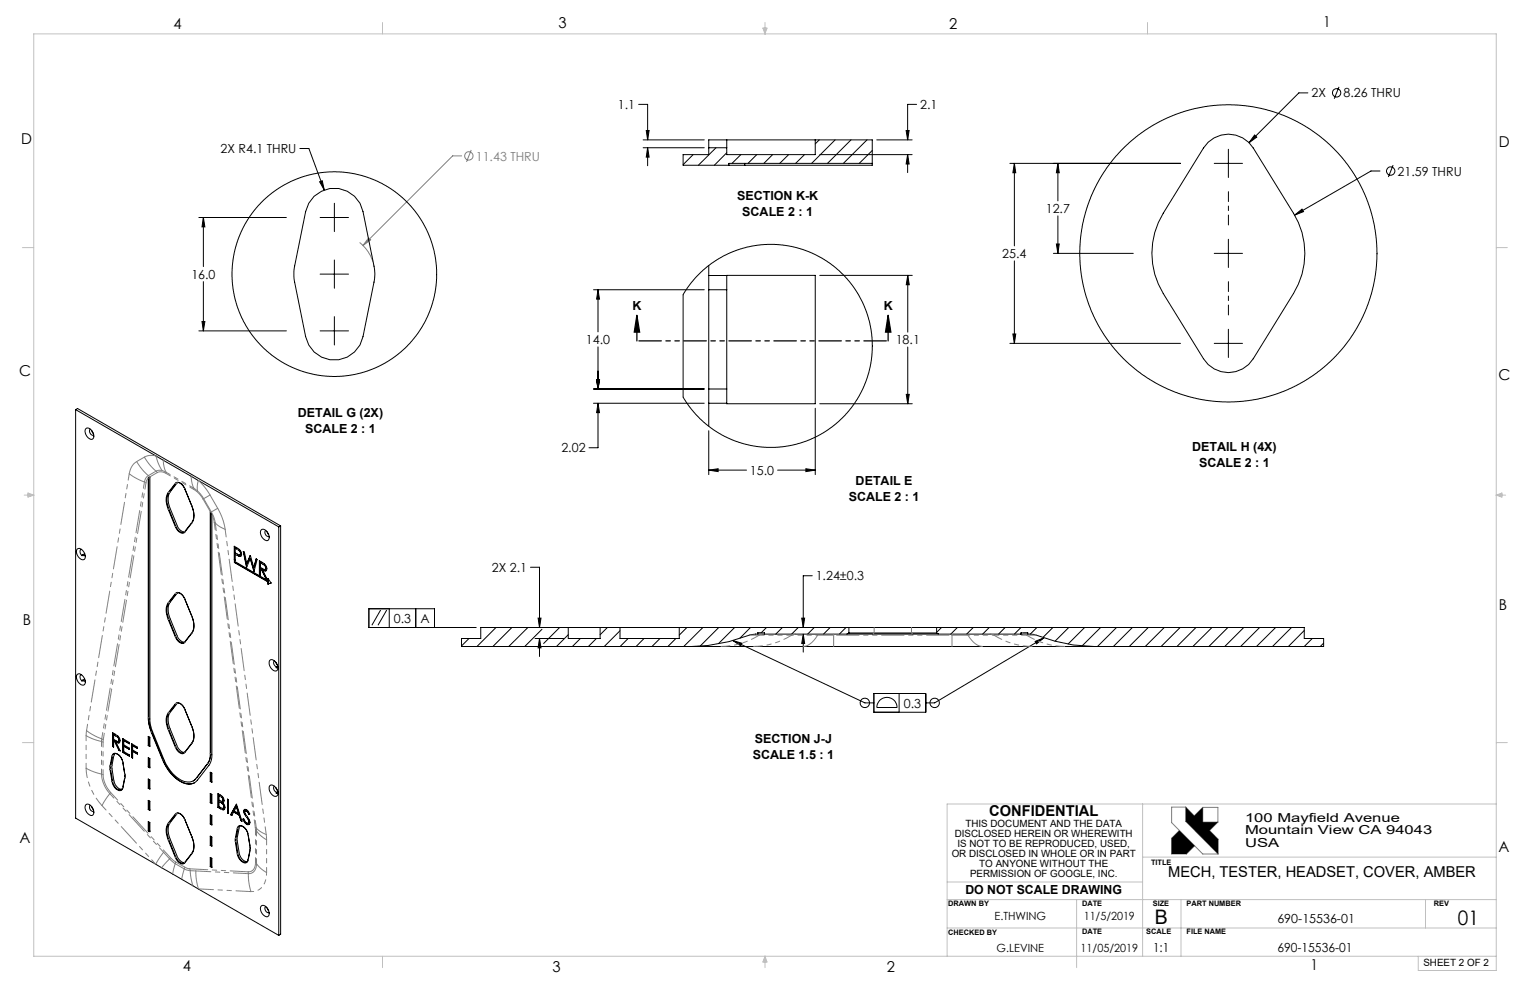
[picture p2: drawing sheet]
<svg xmlns="http://www.w3.org/2000/svg" width="432mm" height="279mm" viewBox="0 0 432 279" stroke-linecap="round" stroke-linejoin="round" font-family="sans-serif">
<g fill="none" stroke="#808080" stroke-width=".28">
<path d="M130.3 44h-2.6l-25.3 25.3M133 42.3l-1.3 3.4M101.5 68.4l1.1 1.1a11.5 11.5 0 0 1 2.6 4.4M104 67.1l.6 .6-2.2 1.6zM332.8 234.4l-2.1 2.2v4.4h4.1l2.3-2.3M334.6 227.8h-3.9v4.4l8.7 8.8h4.4M334.6 227.8v4l9.2 9.2M334.6 227.8l2.4 2.5 2.4-2.4M339.4 227.9h4.3v4.1M339.4 227.9v4.1h4.3M343.7 232l-2.4 2.4 2.5 2.5v4.1"/>
<circle cx="132.3" cy="44" r="1.18"/>
</g>
<g fill="none" stroke="#c0c0c0" stroke-width=".28">
<path d="M108 6.3v3.3M215.3 7.9h1.2l-.6 1.7zM215.6 7.9l.3 1.7M215.9 6.3v3.3M216.2 7.9l-.3 1.7M323.9 6.3v3.3M6.3 69.9h3.2M422.3 69.9h3.1M6.8 139.7h2.7M7.9 139.1l1.6 .6-1.6 .6zM7.9 139.4l1.6 .3M9.5 139.7l-1.6 .3"/>
<path d="M422.3 139.7h2.6M422.3 139.7l1.6 .3M422.3 139.7l1.6-.6v1.2zM423.9 139.4l-1.6 .3M6.3 209.6h3.2M422.3 209.6h3.1M322.5 226.9v43M422.3 226.9h-155v43M267.3 253.9h55M267.3 248.9h55M303.8 253.9v19.2M322.5 253.9h99.8"/>
<path d="M322.5 241.9h99.8M333.3 253.9v16M402.3 253.9v8M108 269.9v3.2M215.9 269.9v3.2M215.9 269.9l.6 1.6h-1.2zM215.9 269.9l-.3 1.6M215.9 269.9l.3 1.6M267.3 261.9h55M322.5 261.9h99.8M400.3 269.9v4h22v-264.3h-412.8v260.3h412.8"/>
</g>
<path d="M330.7 236.6v4.4h4.1l2.3-2.3-4.3-4.3zM334.6 227.8v4l9.2 9.2v-4.1l-2.5-2.5 2.4-2.4h-4.3v-4.1l-2.4 2.4z" fill-rule="evenodd" fill="#000"/>
<g fill="none" stroke="#000" stroke-width=".28">
<path d="M180.2 29.5h2.6v10M181.5 39.5h17.3M182.4 36.8h.8l-.4 2.7zM247.4 39.5h10M255.7 36.8h.9l-.4 2.7zM258.7 29.5h-2.5v10M354.1 38.1l.6 .6-2.2 1.6zM369.1 26.2h-2.5l-14.1 14.1M377.9 24.5l-1.3 3.4M84.6 41.9h2.6l4.3 11.7M90.2 51.3l.7-.3 .6 2.6zM94.4 57.4v8"/>
<path d="M181.5 41.7h17.3M182.8 41.7v5.1M182.8 41.7l.4 2.6h-.8zM231.4 43.6h26M256.2 43.6v5.1M256.2 43.6l.4 2.7h-.9zM285 46.1h48.2M286.3 46.1v23.3M286.3 46.1l.4 2.7h-.8zM298.6 46.1v10.6M298.6 46.1l.3 2.7h-.8zM342.7 46.1h8"/>
<path d="M346.7 42.1v8M389.5 48.3h-2.6l-21.5 12.4M393.2 46.6l-1.4 3.4M56.1 61.4h24.7M57.4 61.4v13.8M57.4 79.5v13.9M57.4 61.4l.4 2.6h-.8zM90.3 61.4h8.1M90.3 77.4h8.1M94.4 73.4v8M231.4 77.7h26.1M256.2 77.7v16"/>
<path d="M256.2 77.7l.4 2.7h-.8zM286.3 73.6v23.3M297.3 71.5h22.5M298.1 68.9h.8l-.3 2.6zM298.6 60.9v10.6M342.7 71.5h8M346.7 67.5v8M365.4 60.7l2.1-1.7 .4 .7zM56.1 93.4h24.7M57 90.7h.8l-.4 2.7zM90.3 93.4h8.1M94.4 89.4v8"/>
<path d="M167.5 81.8h31.3M168.8 81.8v11.9M168.8 97.9v11.9M168.8 81.8l.4 2.6h-.8zM256.2 97.9v16M285 96.9h48.2M285.9 94.3h.8l-.4 2.6zM342.7 96.9h8M346.7 92.9v8M167.5 109.8h31.3M167.5 113.8h31.3M168.4 107.1h.8l-.4 2.7z"/>
<path d="M168.8 113.8v12.6h-2.6M168.8 113.8l.4 2.7h-.8zM230.1 115.2v18.7M231.4 113.9h26.1M255.8 111.3h.8l-.4 2.6zM200 121.6v12.3M200 132.7h10.7M200 132.7l2.7-.4v.8zM219.5 132.7h10.6M227.4 132.3l2.7 .4-2.7 .4zM107.4 172.2l-2.4 4.3M109.1 172.2l-2.4 4.3"/>
<path d="M109.9 171.8v5.3M117.3 171.8v5.3M122.6 177.1v-5.3h-18.5v5.3h30.3M149.7 160.1h2.6v17M151.9 174.4h.8l-.4 2.7zM226.3 174.4h.8l-.4 2.7zM226.7 179v5M226.7 179l.4 2.6h-.8zM229.2 162.5h-2.5v14.6M151 180.2h8.1M152.3 180.2v5.1M152.3 180.2l.4 2.6h-.8z"/>
<path d="M206.9 180.8l37.2 17.6h2.5M206.9 180.8l2.5 .7-.3 .8zM246.6 195.7h14.6v5.3h-14.6zM246.6 195.7v5.3M248.2 197.7a2.87 2.87 0 0 1 3.2-.7 2.87 2.87 0 0 1 1.8 2.7h-5.7l.1-1zM253.8 195.7v5.3M261.2 195.7v5.3M292.1 181l2.5-1-2.1 1.7zM294.6 180l-30.8 18.4h-2.6"/>
<circle cx="377.2" cy="26.2" r="1.18"/>
<circle cx="392.5" cy="48.3" r="1.18"/>
<circle cx="244.1" cy="198.4" r="1.33"/>
<circle cx="263.8" cy="198.4" r="1.33"/>
</g>
<path d="M179.7 89l.8 4.7h-1.5zM179.7 89v7.2M250.6 89l.8 4.7h-1.5zM250.6 89v7.2" fill="none" stroke="#000" stroke-width=".35"/>
<path d="M346.7 63.5v-9.4M346.7 88.9v-9.4" fill="none" stroke="#000" stroke-width=".28" stroke-dasharray="15.2 1.3 1.3 1.3" stroke-dashoffset="12.4"/>
<path d="M250.7 96.2h-70.9" fill="none" stroke="#000" stroke-width=".35" stroke-dasharray="6.3 1.3 1.3 1.3 1.3 1.3" stroke-dashoffset="-.5"/>
<g fill="#000">
<path d="M250.6 89l.8 4.7h-1.5zM179.7 89l.8 4.7h-1.5z"/>
<path d="M255.8 111.3h.8l-.4 2.6zM256.2 77.7l.4 2.7h-.8zM227.4 132.3l2.7 .4-2.7 .4zM200 132.7l2.7-.4v.8zM168.8 81.8l.4 2.6h-.8zM168.4 107.1h.8l-.4 2.7zM168.4 107.1h.8l-.4 2.7zM168.8 113.8l.4 2.7h-.8zM365.4 60.7l2.5-1-.4-.7zM354.1 38.1l-1.6 2.2 2.2-1.6zM286.3 46.1l.4 2.7h-.8zM285.9 94.3h.8l-.4 2.6zM298.1 68.9h.8l-.3 2.6zM298.6 46.1l.3 2.7h-.8zM90.2 51.3l1.3 2.3-.6-2.6zM57.4 61.4l.4 2.6h-.8zM57 90.7h.8l-.4 2.7zM151.9 174.4h.8l-.4 2.7zM152.3 180.2l.4 2.6h-.8zM226.7 179l.4 2.6h-.8zM226.3 174.4h.8l-.4 2.7zM255.7 36.8h.9l-.4 2.7zM256.2 43.6l.4 2.7h-.9zM182.8 41.7l.4 2.6h-.8zM182.4 36.8h.8l-.4 2.7z"/>
<path d="M206.9 180.8l2.5 .7-.3 .8zM292.1 181l2.5-1-2.1 1.7z"/>
</g>
<path d="M104 67.1l.6 .6-2.2 1.6z" fill="#808080"/>
<g fill="none" stroke="#000" stroke-width=".28">
<path d="M205.1 39.5v2.2M230.1 39.5v4.1h-25v-1.9M231.2 39.5l-1.1 1.1M235.7 39.5l-6.6 6.6M240.2 39.5l-6.7 6.6M244.7 39.5l-6.7 6.6M88.7 55.4a8.3 8.3 0 0 1 13.7 4.3l3.2 15.4a10.4 10.4 0 0 1 0 4.5l-3.2 15.4a8.3 8.3 0 0 1-8 6.6 8.3 8.3 0 0 1-8.1-6.6l-3.3-15.9-.1-2.3 3.4-17.1 .8-2.3zM192.8 43.6h7.2v-4.1h46.2v7.1h-53.4zM195.6 43.6l-2.8 2.9M200 41.7h5.1M202.1 41.7l-5 4.9M205.1 43.1l-3.5 3.5"/>
<path d="M209.1 43.6l-2.5 2.5M210.2 46.1v.5M213.6 43.6l-2.5 2.5M218.1 43.6l-2.5 2.5M222.6 43.6l-2.5 2.5M227 43.6l-2.5 2.5M246.2 46.1h-40.5v.5M246.2 42.5l-3.7 3.6M341 40.1a8.3 8.3 0 0 1 12.7 1.7l11.4 18.4a21.6 21.6 0 0 1 0 22.6l-11.4 18.4a8.3 8.3 0 0 1-14 0l-11.4-18.4a21.6 21.6 0 0 1 0-22.6l11.4-18.4zM200 77.8v4M200 74.9v2.9M200 77.8l30.1-.1v36.2l-25-.1"/>
<path d="M205.1 77.8v4M205.1 77.7v.1M192.8 83.2v28.9M192.8 83.2l2.5-3.6 3.2-3.4 4.3-3.2 4.1-2 4.2-1.3 4.7-.7 5.1 .1 4.2 .9 4.5 1.6 4.5 2.6 3.7 3.1 2.7 3.1 1.9 2.9 2.2 4.8 1.2 4.9 .4 4.5-.3 4.6-1.1 4.4-1.8 4.2-2.5 4.1-1.8 2.2-2 1.9-3.1 2.5-3.5 2-5.1 1.9-4.3 .8-5 .1-3.6-.4-5.5-1.7-3.8-1.9-4.2-3-3.3-3.5-2.5-3.6M200 81.8v28M200 81.8h5.1M205.1 81.8v28M21.3 115.6v115.3l57.4 33.1M21.3 115.6l57.4 33.1M21.3 115.6l.6-.3 57.3 33.1M200 109.8v4M200 113.8v6.5"/>
<path d="M200 113.8h5.1M200 109.8h5.1M205.1 109.8v4M24.2 121a1.46 1.46 0 0 1 2 1.1 1.07 1.07 0 0 1 .4 1.2 1.07 1.07 0 0 1-1 .7 2.31 2.31 0 0 1-1.4-3zM25.5 121.1a.99 .99 0 0 0-.1 1.2 .99 .99 0 0 0 1.1 .5M25.9 121.5l.5 .8M41.8 134.9v68.2l.9 3.5 3.2 8a11.2 11.2 0 0 0 6.6 6.6 3 3 0 0 0 3.2-1l3.2-4.2a4.8 4.8 0 0 0 .9-3v-67.7l-.4-.7M41.9 134.9v68.2l.7 3 3.4 8.4a10.2 10.2 0 0 0 7.3 6.8l1.6-.4M41.9 134.9h-.1M42.3 134.6v68.7l.4 2.3 3.6 8.9a10.5 10.5 0 0 0 5.7 6.1 2.96 2.96 0 0 0 3.3-.9l3.3-4.2a4.2 4.2 0 0 0 .7-2.7v-68.4l.1 .2M42.3 134.6l-.4 .3M42.3 134.6l-.5 .3"/>
<path d="M49.5 136.4a1.39 1.39 0 0 1 2.1 .6l2.6 5.8a4.9 4.9 0 0 1 0 4.8l-2.1 2.6a1.39 1.39 0 0 1-2-.6l-2.6-5.8a4.9 4.9 0 0 1 0-4.8zM50.1 136.2l-2.1 2.7a4.9 4.9 0 0 0 0 4.6l2.2 5.4 1.1 1 .8 .2M52.1 137.9l-.8-1.2a1.11 1.11 0 0 0-1.7-.2l-1.9 2.6a4.7 4.7 0 0 0 0 4.6l2.2 5.4 1 1a.88 .88 0 0 0 1.2-.1l2.1-2.6a4.9 4.9 0 0 0 0-4.6M21.8 154.9a1.57 1.57 0 0 1 2 1.2 1.34 1.34 0 0 1-.2 1.9 2.2 2.2 0 0 1-1.8-3.1zM23 155a1.03 1.03 0 0 0 .1 1.8l.2-.2M23.3 156.6l.3 .2 .5-.1M23.9 156.3l-.6 .3M23.9 156.3h.1M59.4 144.6v68.1a4.8 4.8 0 0 1-.7 2.7l-3.3 4.2-.9 .8M66.1 158.8v-.4l9.5 5.5M66.1 158.8l9.5 5.4M66.2 154.2v3.8"/>
<path d="M66.2 158l.2 .1M66.2 158h-.1M66.2 158.7l9.5 5.4M66.2 158.4v.3M66.2 158.7l-.1 .1M66.4 156.4l1.1 .6M66.4 156.4l1.2 .6M66.4 154.7l1.3 .8 .3 .7M66.4 154.7l1.2 .8 .3 .7M66.4 154.7v1.3l1.2 .6 .3-.4M66.4 156.4v1.8l-.3-.2M67.5 157l.2 .1a1.34 1.34 0 0 0-.5-2.3l-1.1-.6v3.8"/>
<path d="M67.6 157h.4M67.6 157h-.1M68 156.2l-.3 .4M68 156.2h-.1M68.8 155.7l.8 4.4M69.6 159.1l-.6-3.3-.3-.2 .9 4.5M70.6 157.7l-1 2.4M70.6 157.7l1 3.6M70.6 157.7l1.1 3.4M70.7 156.8l.9 3.4M70.7 156.8l-1.1 2.3M72.4 157.8l-.8 2.4"/>
<path d="M73.3 158.3v3.8M73.5 158.8a1.82 1.82 0 0 1 1.6 1.5M73.5 158.8l1.2 .8 .3 .7M73.5 158.8v1.3l1.2 .6 .3-.4M73.7 149.5a1.46 1.46 0 0 1 2 1.2 1.07 1.07 0 0 1 .4 1.1 1.07 1.07 0 0 1-1 .8 2.31 2.31 0 0 1-1.4-3.1zM75 149.7a.99 .99 0 0 0-.1 1.1 .99 .99 0 0 0 1.1 .5M75.4 150.1l.4 .8M78.7 148.7v115.3M79.2 148.4v115.3l-.5 .3M79.2 148.4l-.5 .3M50.1 167.3l-2.1 2.7a4.9 4.9 0 0 0 0 4.6l2.2 5.4 1.1 1 .8 .2M52.1 169.1l-.9-1.4a1.24 1.24 0 0 0-1.7-.2l-2 2.6a4.9 4.9 0 0 0 0 4.8l2 4.9 .9 1.3a1.2 1.2 0 0 0 1.7 .2l2.1-2.6a4.9 4.9 0 0 0 0-4.7"/>
<path d="M52.1 169l-.8-1.3a1.15 1.15 0 0 0-1.7-.1l-1.9 2.6a4.7 4.7 0 0 0 0 4.6l2.2 5.4 1 1a.88 .88 0 0 0 1.2 0M52.1 169l2.1 5M54.2 173.9a4.9 4.9 0 0 1 0 4.6l-2.1 2.7M71.6 160.2l.7-2.5 .3 .2-.9 3.4M71.6 161.3h.1M71.7 161.2l-.1 .1M73.3 162.1l.2 .1M73.3 162.1h-.1M73.5 160.5v1.8l-.3-.2M73.5 160.5l.2 .2M73.5 160.5l.3 .1M73.7 160.7l1.3 2.5"/>
<path d="M73.8 160.6l1.3 2.5M73.8 160.6l-.1 .1M74.1 160.9l.8 .2a1.33 1.33 0 0 0-.6-2.2l-1.1-.6v3.8M74.1 160.9l1 .1M74.1 160.9l1.3 2.5-.4-.2M75.1 163.1l.2 .1M75.1 163.1l-.1 .1M75.1 160.3l-.3 .4M75.1 160.3h-.1M75.6 163.9v-.7l.9 1.3-.9 .3M75.6 164.2v.6M75.7 163.4l-.1 .5"/>
<path d="M75.7 164.1v.7M75.7 164.8h-.1M75.7 164.1l-.1 .1M76.5 164.5l-.8 .3M140 177.1l-5.4 5.4M144.5 177.1l-5.4 5.4M149 177.1l-5.4 5.4M153 177.6l-4.9 4.9M153.5 177.1h-.1M157.9 177.1l-4.5 4.5M160.4 177.1v3.1h9v-3.1M160.4 179.1l-3.3 3.4"/>
<path d="M171.4 177.1l-2 2M175 177.1v3.1h16.7v-3.1M175 178l-4.5 4.5M193.9 177.1l-2.2 2.1M198.4 177.1l-5.4 5.4M202.8 177.1l-5.2 5.2M207.3 177.1l-4.5 4.5M211.8 177.1l-3 3M213.9 179l-2.1 .1a46.8 46.8 0 0 1-16.6 3.4M213.9 179h76.2M213.9 179v-.4h1.9v.4M216.3 177.1l-1.5 1.5"/>
<path d="M220.8 177.1l-1.9 1.9M225.3 177.1l-1.9 1.9M229.8 177.1l-1.9 1.9M234.3 177.1l-1.9 1.9M238.8 177.1l-1.9 1.9M239.6 178.6h24.7M239.6 177.1v1.5M239.6 178.6l-.6 .4M264.3 178.6l.6 .4M264.3 177.1v1.5M265.7 177.1l-1.4 1.4M270.2 177.1l-1.9 1.9"/>
<path d="M274.7 177.1l-1.9 1.9M279.2 177.1l-1.9 1.9M283.7 177.1l-1.9 1.9M288.1 179v-.4h2v.4M288.1 177.1l-1.8 1.9M290.1 179h1.5a51.6 51.6 0 0 0 17.2 3.5M292.6 177.1l-1.8 1.9M297.1 177.1l-2.6 2.7M301.6 177.1l-3.9 3.9M306.1 177.1l-4.7 4.7M310.6 177.1l-5.1 5.1M315.1 177.1l-5.4 5.4"/>
<path d="M319.6 177.1l-5.4 5.4M324.1 177.1l-5.4 5.4M328.6 177.1l-5.4 5.4M333.1 177.1l-5.4 5.4M337.5 177.1l-5.3 5.4M342.1 177.1l-5.4 5.4M346.5 177.1l-5.3 5.4M351 177.1l-5.3 5.4M355.5 177.1l-5.4 5.4M360 177.1l-5.4 5.4M364.5 177.1l-5.4 5.4M368.1 177.9l-4.5 4.6"/>
<path d="M21.8 190.3a1.57 1.57 0 0 1 2 1.2 1.34 1.34 0 0 1-.2 1.9 2.2 2.2 0 0 1-1.8-3.1zM23 190.4a1.03 1.03 0 0 0 .1 1.8l.2-.2M23.3 192l.3 .2 .5-.1M23.9 191.7l-.6 .3M23.9 191.7h.1M49.5 198.6a1.58 1.58 0 0 1 2.4 1l2.3 5.5a4.9 4.9 0 0 1 0 4.7l-2.1 2.6a1.35 1.35 0 0 1-2-.6l-2.6-5.8a4.9 4.9 0 0 1 0-4.8zM50.1 198.4l-2.1 2.7a4.9 4.9 0 0 0 0 4.6l2.2 5.4 1.1 1 .8 .2M76.2 186.3a1.71 1.71 0 0 1 2.2 1.7 .92 .92 0 0 1-.8 1.4 2.31 2.31 0 0 1-1.4-3.1zM77.5 186.5a1.07 1.07 0 0 0 .6 1.7M77.8 186.9l.5 .8M78.1 188.2l-.2 .3 .5-.2M78.4 188.1l-.3 .1"/>
<path d="M132.4 180.2l-2.2 2.1M163.8 180.2l-2.3 2.3M168.3 180.2l-2.2 2.3M177.3 180.2l-2.3 2.3M181.8 180.2l-2.3 2.3M186.3 180.2l-2.3 2.3M190.7 180.2l-2.2 2.3M195.2 182.5h81.8M195.2 182.5h-65v-2.3h5.5v-3.1h232.4v3.1h5.5v2.3h-64.8M277.3 182.5h31.5M370.3 180.2l-2.2 2.3M373.6 181.5l-1 1"/>
<path d="M31.9 210.6l.2 .1M31.9 206.9v3.7M31.9 210.6l-.1 .1M31.9 213a1.48 1.48 0 0 1 2.3 .9l.4 1.2 .6 3.7-.6 3.4a1.1 1.1 0 0 1-1 .8 1.1 1.1 0 0 1-1-.8l-.7-1-.7-4.4zM32 212.7a2.49 2.49 0 0 1 2.7 2.4l.6 3.7-.6 3.6a1.07 1.07 0 0 1-.9 .8 1.07 1.07 0 0 1-1.1-.6l-.9-1.4-.8-4.3 .6-3.5zM32.1 207.4a1.84 1.84 0 0 1 1.6 1.4M32.1 207.4l1.2 .8 .3 .7M32.1 207.4v1.3l1.2 .6 .3-.4M32.1 209.1v1.8l-.3-.2M32.1 209.1l.2 .1M32.1 209.1l.3 .1M32.3 209.2l1.2 2.5"/>
<path d="M32.4 212.7l-.8 3.4 .5 4.3a2.74 2.74 0 0 0 2.3 2.3M32.4 209.2l1.3 2.5M32.4 209.2h-.1M32.7 209.4l.7 .3a1.3 1.3 0 0 0-.5-2.2l-1.1-.7v3.9M32.7 209.4l1 .2M32.7 209.4l1.2 2.5-.4-.2M33.5 209.2h-.1M33.7 211.7l.2 .1M33.7 211.7h-.2M33.7 208.8l-.2 .4M33.7 208.8l-.1 .1M34.7 212.3l1.8 1"/>
<path d="M34.7 208.5v3.8M34.7 212.3h-.1M34.9 209l1.6 .9v-.4l-1.9-1v3.8M34.9 209v1.2l1.6 .9v.4l-1.6-.9M34.9 210.6v1.5l1.6 .9v.4l-1.9-1.1M34.9 209l1.6 .8M34.9 210.6l1.6 .9M37.2 213.7l.2 .2M37.2 209.9v3.8M37.2 213.7l-.1 .1M37.4 210.5v1.2l1.4 .7v.4l-1.4-.7M37.4 210.5l1.4 .7v-.3l-1.7-1v3.9"/>
<path d="M37.4 212.1v1.9l-.3-.2M37.4 210.5l1.4 .6M37.4 212.1l1.4 .6M41.8 207.8l.5 .3v2.6l-.5-.3zM41.8 213.9l.5 .2v2.6l-.5-.3zM41.8 219.9l.5 .2v2.6l-.5-.2zM42 210.3l.3 .2M42 207.9v2.4M42 214v2.3M42 220v2.4M42 210.3l-.2 .1M42 216.3l.3 .2"/>
<path d="M42 216.3l-.2 .1M52.1 200.1a1.79 1.79 0 0 0-2.5-1.4l-1.9 2.6a4.7 4.7 0 0 0 0 4.6l1.9 4.9 .9 1.3a1.15 1.15 0 0 0 1.6 .2l2.1-2.6a4.9 4.9 0 0 0 0-4.7M59.3 217.9l.5 .3v2.6l-.5-.3zM59.5 218.1v2.3M24.2 227.1a1.46 1.46 0 0 1 2 1.2 1.07 1.07 0 0 1 .4 1.1 1.07 1.07 0 0 1-1 .8 2.31 2.31 0 0 1-1.4-3.1zM25.5 227.3a.99 .99 0 0 0-.1 1.1 .99 .99 0 0 0 1.1 .5M25.9 227.6l.5 .9M41.8 225.9l.5 .2v2.6l-.5-.2zM41.8 231.9l.5 .3v2.5l-.5-.2zM42 226v2.4M42 232v2.4M42 222.4l.3 .1"/>
<path d="M42 222.4l-.2 .1M42 228.4l.3 .1M42 228.4l-.2 .1M42 234.4l.3 .1M42 234.4l-.2 .1M49.5 229.7a1.35 1.35 0 0 1 2.1 .6l2.6 5.9a4.9 4.9 0 0 1 0 4.7l-2.1 2.6a1.35 1.35 0 0 1-2-.5l-2.6-5.9a4.9 4.9 0 0 1 0-4.8zM49.6 229.8a1.79 1.79 0 0 1 2.5 1.4l2.1 4.9a4.9 4.9 0 0 1 0 4.7l-2.1 2.6a1.3 1.3 0 0 1-1.9-.6l-2.5-5.8a4.7 4.7 0 0 1 0-4.6zM50.1 229.5l-2.1 2.7a4.9 4.9 0 0 0 0 4.6l2.2 5.4 1.1 1 .8 .2M59.3 230l.5 .2v2.6l-.5-.2zM59.3 223.9l.5 .3v2.6l-.5-.2zM59.3 236l.5 .3v2.5l-.5-.2zM59.5 220.4l.3 .2"/>
<path d="M59.5 224v2.4M59.5 230.1v2.3M59.5 236.1v2.4M59.5 220.4l-.2 .1M59.5 226.4l.3 .2M59.5 226.4l-.2 .2M59.5 232.4l.3 .2M59.5 232.4l-.2 .2M59.5 238.5l.3 .1M59.5 238.5l-.2 .1M61.6 227.8l1.3 .7 .4-.1M61.6 224v3.8"/>
<path d="M61.6 227.8l-.1 .1M61.8 224.5l.8 .4 .4 .8M61.8 226.2l1 .5M61.8 224.5l.9 .7 .2 .6M61.8 224.5v1.3l.8 .4 .3-.4M61.8 226.2v1.4l1.1 .5 .3-.4M61.8 226.2l.9 .5M62.7 226.7l.5 1M62.8 226.7l.5 1M62.8 226.7h-.1M62.9 226.6l.5 .7a.8 .8 0 0 1-.6 1.2l-1.3-.6M62.9 226.6l.3-.4a2.05 2.05 0 0 0-1.7-2.2v3.9"/>
<path d="M62.9 226.1h-.1M62.9 226.5v.1M63 225.7l-.1 .4M63 225.7l-.1 .1M63.3 227.7l-.3 .4M63.3 227.7h-.1M64.2 225.5l.3 .2v3.9l-.3-.2zM64.3 229.4l.2 .1M64.3 225.6v3.8M64.3 229.4h-.1M65.2 229.9l.3 .1M65.2 229.9h-.1"/>
<path d="M65.9 229.2l-.5 .9-.3-.2M65.9 229.2l1.6 .8M65.9 229.2l1.7 .8M66.7 227h.1M66.7 227l-1.6 2.9M66.7 227.8l.6 1.8M66.7 227.8l-.6 1.1 1.2 .7M66.7 227l1.6 4.8-.3-.2M66.7 227l-1.5 2.9M67.5 230l.5 1.6M67.6 230l.5 1.5M67.6 230h-.1"/>
<path d="M67.7 233.1l-.8 3.5 .6 4.2a2.58 2.58 0 0 0 2.3 2.3M68.1 231.5l.2 .2M68.1 231.5l-.1 .1M68.7 231.1l.3 .8 .7 .7M68.8 229l.1-.4 .4-.2a1.81 1.81 0 0 1 1.2 1.3M68.8 229l.2 .7M68.9 228.9l.1 .7M68.9 228.9l-.1 .1M69 229.7l1.1 1.8M69 229.6l1.2 1.8M69 229.6v.1M69.1 228.4l-.2 .5"/>
<path d="M69.2 228.9h.5M69.6 228.9l-.5 .1v.5a4.7 4.7 0 0 1 1.3 3l-.5 .3-.3-.2M69.6 228.9l.6 .9M69.7 228.9l.6 .9M69.7 232.6h.6M69.7 228.9h-.1M69.7 232.6h-.1M70 235.5a2.43 2.43 0 0 0-2.7-2.4l-.3 .7-.6 3.4 .6 3.8 .7 1.6a1.24 1.24 0 0 0 1.1 .9 1.24 1.24 0 0 0 1.2-.7l.6-3.9M70.1 231.5l.1 .5M70.2 231.4l.1 .5M70.2 231.4l-.1 .1M70.2 232l-.1 .3h-.2a1.41 1.41 0 0 1-1.1-1.2l-.3 .1 1.1 1.4"/>
<path d="M70.3 229.8h-.1M70.3 231.9l-.2 .4M70.3 231.9l-.1 .1M70.5 229.7l-.3 .1M70.5 229.7l-.2 .1M70.6 240l-.6-4.6a2.48 2.48 0 0 0-2.4-2.2l-.5 .6-.6 3.3 .6 3.9a2.48 2.48 0 0 0 2.5 2.3l.4-.7M76.2 221.7a1.71 1.71 0 0 1 2.2 1.7 .92 .92 0 0 1-.8 1.4 2.31 2.31 0 0 1-1.4-3.1zM77.5 221.9a1.07 1.07 0 0 0 .6 1.7M77.8 222.2l.5 .9M78.1 223.6l-.2 .2 .5-.1M78.4 223.4l-.3 .2M59.3 242l.5 .3v2.6l-.5-.3z"/>
<path d="M59.5 242.1v2.4M59.5 244.5l.3 .2M59.5 244.5l-.2 .1M73.7 255.7a1.46 1.46 0 0 1 2 1.2 1.07 1.07 0 0 1 .4 1.1 1.07 1.07 0 0 1-1 .7 2.31 2.31 0 0 1-1.4-3zM75 255.9a.99 .99 0 0 0-.1 1.1 .99 .99 0 0 0 1.1 .5M75.4 256.2l.4 .8"/>
<circle cx="94.4" cy="77.4" r="28.9"/>
<circle cx="346.7" cy="71.5" r="41.9"/>
</g>
<path d="M55.3 245.8l14.8 .8M70.8 251.6l-14.8-.7" fill="none" stroke="#808080" stroke-width=".28" stroke-dasharray="6.3 1.3 1.3 1.3 1.3 1.3" stroke-dashoffset="2.1"/>
<path d="M75.2 246.3a4.6 4.6 0 0 1-4.4 5.3" fill="none" stroke="#808080" stroke-width=".28" stroke-dasharray="6.3 1.3 1.3 1.3 1.3 1.3" stroke-dashoffset="5.6"/>
<path d="M214.3 179.3h9.1M280.5 179.3h9.2M24.3 216.8v-9.2M28.6 209.3v9.2M29.1 209.4v9.2M75.2 237v9.3M72.1 243.5v-9.2M72.4 243.8v-9.3" fill="none" stroke="#808080" stroke-width=".28" stroke-dasharray="6.3 1.3 1.3 1.3 1.3 1.3" stroke-dashoffset="4.9"/>
<g fill="none" stroke="#808080" stroke-width=".28" stroke-dasharray="6.3 1.3 1.3 1.3 1.3 1.3">
<path d="M36.5 133.7a4.7 4.7 0 0 1 2.1-3.4M36.5 133.7l2 1.3 2.3 1M38.6 130.3l2.1-1.3M38.6 130.3a15.2 15.2 0 0 0 3.3 3.9M40.7 129a4.3 4.3 0 0 1 3.3-.3M40.7 129a15.2 15.2 0 0 0 3.3 4M40.8 136l.4 .3M41.9 134.9l-.7 1.4M41.9 134.2l.3 .4M41.9 134.2a2.44 2.44 0 0 0-1.1 1.8M42.3 134.6h-.1M44 133l.4 .4"/>
<path d="M44 133l-2.1 1.2M44 128.7a11.3 11.3 0 0 0 1.8 4.1M44.4 133.4l-2.1 1.2M45.8 132.8l-1-.1-.8 .3M46.1 129.9l.2 1.8 .5 1.6M46.8 133.3l.1 .3M46.8 133.3l-1-.5M46.9 133.6a2.53 2.53 0 0 0-2.5-.2M47.5 139h.2M47.7 139l.3-.2M49.7 136.4h-.2M49.7 136.4l.3-.2"/>
<path d="M52.2 137.9h.1M53.9 134.4l.3 1.8 .5 1.6M54.7 137.8l.1 .4M55.8 138.6l-1.1-.8M56 135.6l1.8 1.9 1.5 2.2M56 135.6l-.3 1.6 .1 1.4M59.3 139.7l2.1 3.7M59.3 139.7l-1.8 1M47.5 143.7h.2M47.7 143.7l.3-.2M49.5 148.6h.2M49.7 148.6l.3-.2"/>
<path d="M52.2 150.2v-.2M54.2 142.8h.1M54.2 147.4v.2M57.3 140.8a7.3 7.3 0 0 0-2.5-2.6M57.5 140.7l-1.7-2.1M57.5 140.7l-.2 .1M59.4 144.4l-2.1-3.6M59.6 144.5l-2.1-3.8M59.6 144.5l-.1 .1M60.5 147.4l-.7-2.1M60.5 147.4l.2 .2M60.7 147.6l1.2 1 1.6 .8"/>
<path d="M60.7 147.6l-.3-1.6-.8-1.5M61.4 143.4a16.5 16.5 0 0 1 2.1 6M61.4 143.4l-1.8 1.1M66.8 156.5l-.1 .1M67.1 155l-.1 .1M74.2 159.1l-.1 .1M47.7 170.2l-.2-.1M47.7 170.2l.3-.3M47.7 174.8h-.2M47.7 174.8l.3-.2M49.5 179.8l.2-.1M49.7 167.6l-.2-.1"/>
<path d="M49.7 167.6l.3-.3M49.7 179.7l.3-.2M52.2 169h.1M54.2 173.9h.1M54.2 178.7v-.2M211.4 179.3h2.9M214.3 179.3l1.1-.4M215.4 178.6v.3M223.4 179.3l1.1-.4M230.8 179.3h4.5M235.3 179.3v-.4M246.7 178.6v-1.5"/>
<path d="M246.7 178.6l-.4 .3M257.2 178.6l.4 .3M257.2 178.6v-1.5M268.7 179.3h4.5M268.7 179.3v-.4M280.5 179.3l-1.1-.4M288.6 178.6v.3M289.7 179.3h2.8M289.7 179.3l-1.1-.4M49.7 198.7l-.2-.1M49.7 198.7l.3-.2M52.2 181.3v-.2"/>
<path d="M226.7 182.4a5.4 5.4 0 0 0 4.1-3.1M235.3 182.4v-3.1M268.7 182.4v-3.1M277.3 182.4a5.4 5.4 0 0 1-4.1-3.1M24.3 207.6l.1-1.4M24.3 207.6l2 1 2.3 .7M24.3 216.8l2 1 2.3 .7M24.4 206.2l2 1.3 2.3 1M28.6 209.3l.5 .1M28.6 218.5l.5 .1M28.6 218.5a8.8 8.8 0 0 0 2.4 5.5M28.7 208.5l.4 .3"/>
<path d="M28.7 208.5l-.1 .8M29.1 218.6a7.9 7.9 0 0 0 2.1 5M29.1 208.8v.6M31.3 216.2h-.2M31.3 216.2l.3-.2M31.3 217.1h-.2M31.3 217.1l.3-.2M31.8 213.4l-.2-.1M31.8 213.4l.4-.2M32.8 207.7h-.1M34.7 215v.1M35.2 218.6v-.1"/>
<path d="M35.2 219.5v-.1M41.9 202.6h.1M42.8 206.5l-.1 .1M46 214.5v.1M47.7 201.3l-.2-.1M47.7 201.3l.3-.2M47.7 205.9h-.2M47.7 205.9l.3-.2M49.5 210.9l.2-.1M49.7 210.8l.3-.2M52.2 200.1h.1M52.2 212.4v-.2"/>
<path d="M54.2 205h.1M54.2 209.8v-.2M55.4 219.6l-.1 .1M58.7 215.4l-.1 .1M59.5 212.7h-.1M31 224l-2.2 3.4M31.2 223.6l-.2 .4M31.6 220.6h.2M31.8 220.6l.4-.2M34.7 222.4v-.2M47.7 232.4l-.2-.1M47.7 232.4l.3-.2"/>
<path d="M47.7 237l-.2 .1M47.7 237l.3-.2M49.7 229.8l-.2-.1M49.7 229.8l.3-.2M52.2 231.2h.1M54.2 236.2v-.1M62.1 226.2l-.1 .1M62.3 224.7v.1M62.5 228.3l-.1 .1M66.6 236.6h-.2M66.6 236.6l.4-.2M66.6 237.5h-.2"/>
<path d="M66.6 237.5l.4-.2M67.2 233.8l-.2-.1M67.2 233.8l.3-.2M69.6 230.5h-.1M70 235.4l.1 .1M70.6 239v-.1M70.6 239.9v-.1M72.1 233.5l.2 .2M72.1 234.3v-.8M72.1 234.3l.3 .2M72.3 233.7l1.2 1 1.6 .8M72.4 234.5l-.1-.8"/>
<path d="M72.4 234.5a8.6 8.6 0 0 0 2.8 2.5M75.1 235.5l.1 1.5M46.2 240.5l1.7 1.9M46.2 240.5l-2.2 3.4M47.9 242.4l1.6 1.4M47.9 242.4l-2.3 2.5M48.1 242l1.4 1.2M48.1 242l-.2 .4M49.5 243.8l2.5 1.4M49.5 243.8l-.8 2.9M49.5 242l.2-.1M49.5 243.2l2.6 1.5"/>
<path d="M49.5 243.2v.6M49.7 241.9l.3-.2M52 245.2l1.7 .5M52 245.2l-.7 2.9M52.1 244.7l1.5 .5M52.1 244.7l-.1 .5M52.2 243.5v-.1M53.6 245.2l.1 .5M53.7 245.7l1.6 .1M53.7 245.7l.7 4.3M54.2 240.9v-.1M55.3 245.8l.1 2.6 .6 2.5"/>
<path d="M67 241h.2M67.2 241l.3-.2M70 246a2.14 2.14 0 0 0 2.1-2.5M70 246l.1 .6M70.1 242.8l-.1-.2M70.1 246.6a2.36 2.36 0 0 0 2.3-2.8M70.1 246.6l.2 2.6 .5 2.4M72.1 243.5l.3 .3M72.4 243.8a8.6 8.6 0 0 0 2.8 2.5"/>
</g>
<path d="M63.5 149.4l11.6 86.1M72.1 233.5l-11.6-86.1M72.3 233.7l-11.6-86.1" fill="none" stroke="#808080" stroke-width=".28" stroke-dasharray="6.3 1.3 1.3 1.3 1.3 1.3" stroke-dashoffset="4.2"/>
<path d="M53.6 245.2l16.4 .8" fill="none" stroke="#808080" stroke-width=".28" stroke-dasharray="6.3 1.3 1.3 1.3 1.3 1.3" stroke-dashoffset="1.3"/>
<path d="M31.2 223.6l16.9 18.4" fill="none" stroke="#808080" stroke-width=".28" stroke-dasharray="6.3 1.3 1.3 1.3 1.3 1.3" stroke-dashoffset="3.4"/>
<path d="M40.8 136l-12.1 72.5M41.2 136.3l-12.1 72.5M24.4 206.2l12.1-72.5" fill="none" stroke="#808080" stroke-width=".28" stroke-dasharray="6.3 1.3 1.3 1.3 1.3 1.3" stroke-dashoffset="4.5"/>
<path d="M54.7 137.8l-7.9-4.5M54.8 138.2l-7.9-4.6" fill="none" stroke="#808080" stroke-width=".28" stroke-dasharray="6.3 1.3 1.3 1.3 1.3 1.3" stroke-dashoffset="5"/>
<path d="M28.8 227.4a16.9 16.9 0 0 1-4.5-10.6" fill="none" stroke="#808080" stroke-width=".28" stroke-dasharray="6.3 1.3 1.3 1.3 1.3 1.3" stroke-dashoffset="3.7"/>
<path d="M31 224l15.2 16.5M44 243.9l-15.2-16.5" fill="none" stroke="#808080" stroke-width=".28" stroke-dasharray="6.3 1.3 1.3 1.3 1.3 1.3" stroke-dashoffset="4.6"/>
<path d="M203.5 182.4a20.4 20.4 0 0 0 10.8-3.1M212.7 182.4a20.4 20.4 0 0 0 10.7-3.1M291.3 182.4a20.4 20.4 0 0 1-10.8-3.1M300.5 182.4a20.4 20.4 0 0 1-10.8-3.1" fill="none" stroke="#808080" stroke-width=".28" stroke-dasharray="6.3 1.3 1.3 1.3 1.3 1.3" stroke-dashoffset="3.8"/>
<path d="M223.4 179.3h7.4M273.2 179.3h7.3" fill="none" stroke="#808080" stroke-width=".28" stroke-dasharray="6.3 1.3 1.3 1.3 1.3 1.3" stroke-dashoffset="5.9"/>
<path d="M235.3 179.3h33.4" fill="none" stroke="#808080" stroke-width=".28" stroke-dasharray="6.3 1.3 1.3 1.3 1.3 1.3" stroke-dashoffset="-.8"/>
<g font-size="5.6">
<text x="325.9" y="260.8">B</text>
<text x="411.5" y="260.9">01</text>
</g>
<g font-size="4.2">
<text x="49" y="8.1">4</text>
<text x="157.6" y="7.8">3</text>
<text x="267.9" y="8.1">2</text>
<text x="373.5" y="7.7">1</text>
<text x="6" y="40.7">D</text>
<text x="423" y="41.5">D</text>
<text x="5.4" y="106.2">C</text>
<text x="422.9" y="107.2">C</text>
<text x="423" y="172.1">B</text>
<text x="6.5" y="176.3">B</text>
<text x="279.2" y="230.3">CONFIDENTIAL</text>
<text x="5.5" y="238">A</text>
<text x="422.9" y="240.4">A</text>
<text x="329.7" y="247.5">MECH, TESTER, HEADSET, COVER, AMBER</text>
<text x="51.6" y="274.1">4</text>
<text x="155.9" y="274.2">3</text>
<text x="250.3" y="274.2">2</text>
<text x="369.8" y="273.8">1</text>
</g>
<g font-size="3.5">
<text x="370.1" y="27.5">2X</text>
<text x="379.2" y="27.5">8.26 THRU</text>
<text x="174.4" y="30.8">1.1</text>
<text x="259.7" y="30.8">2.1</text>
<text x="62.2" y="43.2">2X R4.1 THRU</text>
<text x="394.4" y="49.6">21.59 THRU</text>
<text x="208" y="56.4">SECTION K-K</text>
<text x="209.5" y="60.9">SCALE 2 : 1</text>
<text x="295.1" y="60.1">12.7</text>
<text x="282.9" y="72.8">25.4</text>
<text x="54" y="78.7">16.0</text>
<text x="178.5" y="87.6">K</text>
<text x="249.4" y="87.6">K</text>
<text x="165.4" y="97.1">14.0</text>
<text x="252.8" y="97.1">18.1</text>
<text x="84" y="117.7">DETAIL G (2X)</text>
<text x="86.1" y="122.2">SCALE 2 : 1</text>
<text x="158.4" y="127.7">2.02</text>
<text x="336.4" y="127.2">DETAIL H (4X)</text>
<text x="338.4" y="131.7">SCALE 2 : 1</text>
<text x="211.7" y="134">15.0</text>
<text x="241.5" y="136.9">DETAIL E</text>
<text x="239.5" y="141.4">SCALE 2 : 1</text>
<text x="138.8" y="161.4">2X 2.1</text>
<text x="230.2" y="163.8">1.24±0.3</text>
<text x="111.2" y="175.8">0.3</text>
<text x="118.7" y="175.8">A</text>
<text x="255.1" y="199.7">0.3</text>
<text x="213" y="209.7">SECTION J-J</text>
<text x="212.5" y="214.2">SCALE 1.5 : 1</text>
<text x="351.4" y="232">100 Mayfield Avenue</text>
<text x="351.4" y="235.5">Mountain View CA 94043</text>
<text x="351.4" y="239.1">USA</text>
<text x="272.5" y="252.3">DO NOT SCALE DRAWING</text>
<text x="360.5" y="260.4">690-15536-01</text>
<text x="325.5" y="268.7">1:1</text>
<text x="360.5" y="268.6">690-15536-01</text>
</g>
<text font-size="3.5" fill="#808080" x="134.3" y="45.3">11.43 THRU</text>
<g font-size="3.2">
<text x="280.7" y="259.7">E.THWING</text>
<text x="305.8" y="259.7">11/5/2019</text>
<text x="281.3" y="268.6">G.LEVINE</text>
<text x="305" y="268.6">11/05/2019</text>
</g>
<g font-size="2.8">
<text x="272.5" y="233.4">THIS DOCUMENT AND THE DATA</text>
<text x="269.5" y="236.2">DISCLOSED HEREIN OR WHEREWITH</text>
<text x="270.3" y="239.1">IS NOT TO BE REPRODUCED, USED,</text>
<text x="268.6" y="241.9">OR DISCLOSED IN WHOLE OR IN PART</text>
<text x="276.4" y="244.7">TO ANYONE WITHOUT THE</text>
<text x="273.8" y="247.5">PERMISSION OF GOOGLE, INC.</text>
<text x="401.7" y="272.7">SHEET 2 OF 2</text>
</g>
<g font-size="2.1">
<text x="324.9" y="244.2">TITLE</text>
<text x="267.6" y="255.6">DRAWN BY</text>
<text x="305.4" y="255.6">DATE</text>
<text x="325.3" y="255.7">SIZE</text>
<text x="334.9" y="255.7">PART NUMBER</text>
<text x="404.7" y="255.7">REV</text>
<text x="267.6" y="263.9">CHECKED BY</text>
<text x="305.4" y="263.6">DATE</text>
<text x="323.5" y="263.7">SCALE</text>
<text x="334.9" y="263.7">FILE NAME</text>
</g>
</svg>
